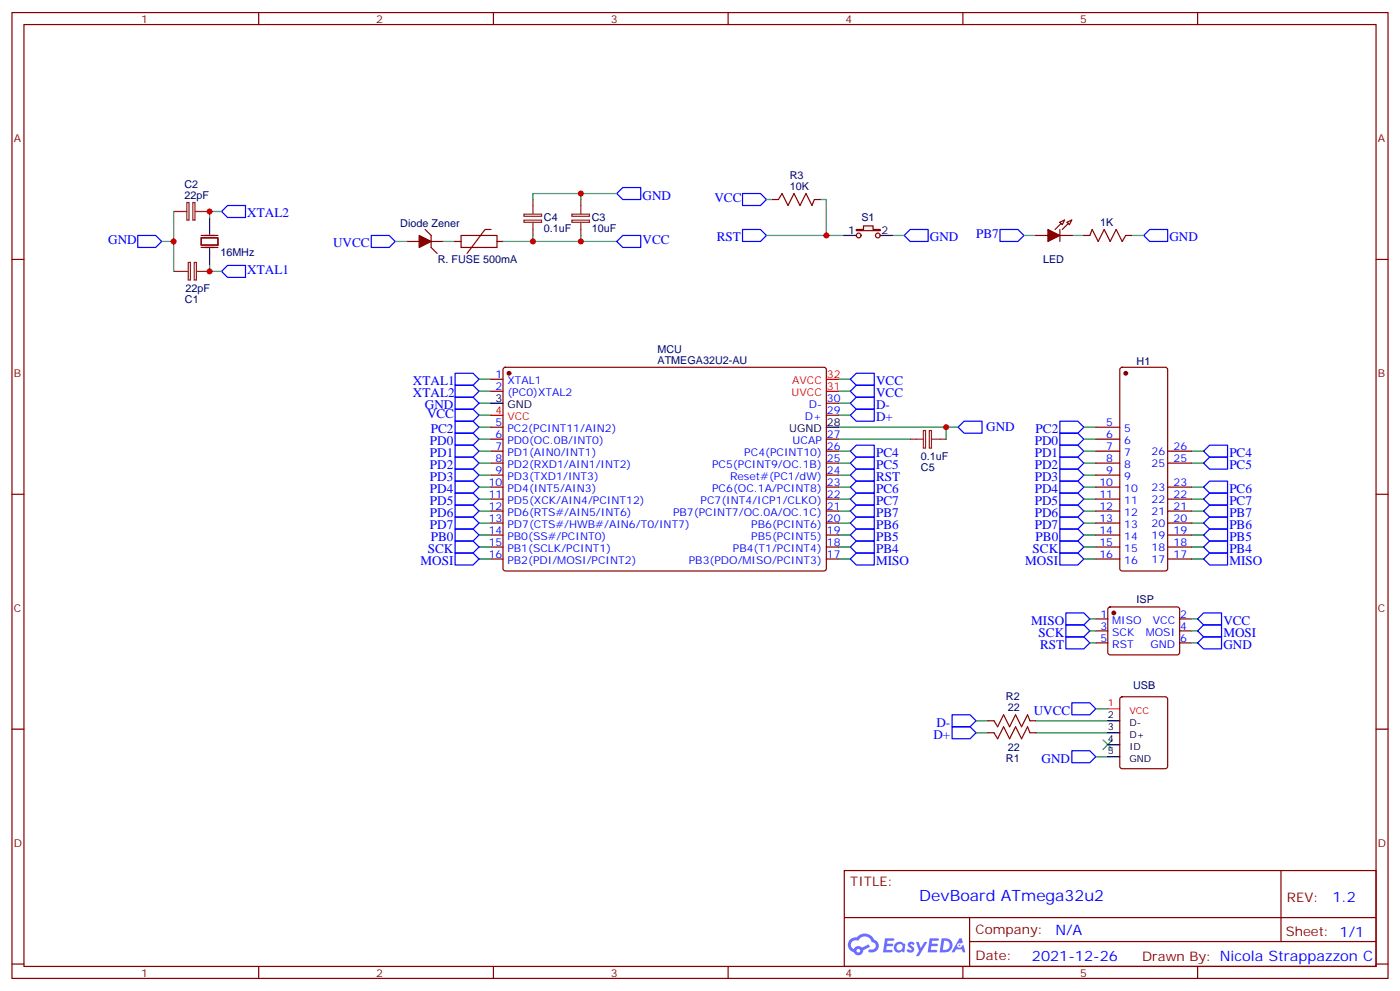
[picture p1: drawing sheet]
<svg xmlns="http://www.w3.org/2000/svg" width="412mm" height="292mm" viewBox="0 0 412 292" stroke-linecap="round" stroke-linejoin="round" font-family="sans-serif">
<g fill="none" stroke="#870000" stroke-width=".35">
<path d="M3.5 3.7h405.4v284.3h-405.4zM7.1 7.2h398.2v277.3h-398.2zM76.2 3.7v3.5M145.3 3.7v3.5M214.5 3.7v3.5M283.6 3.7v3.5M352.8 3.7v3.5M3.5 76.4h3.6M405.3 76.4h3.6M3.5 145.5h3.6M405.3 145.5h3.6M3.5 214.7h3.6"/>
<path d="M405.3 214.7h3.6M248.7 256.3h156.6v28.2h-156.6zM377.3 256.3v20.9M248.7 270.1h156.5M285.6 277.2h119.6M285.6 270.1v14.2M3.5 283.8h3.6M76.2 284.5v3.5M145.3 284.5v3.5M214.5 284.5v3.5M283.6 284.5v3.5M352.8 284.5v3.5"/>
<path d="M405.3 283.8h3.6"/>
</g>
<g fill="#5487ff">
<path d="M267.7 277.5a1.22 1.22 0 0 1 1.7 .2l-.4 .6a.47 .47 0 0 0-.3-.4 .47 .47 0 0 0-.5 .2l.1 .2a1.14 1.14 0 0 1 .8 1.8 1.14 1.14 0 0 1-1.9 0l-.2-.2 .5-.6 .7 .5a.29 .29 0 0 0 .3-.3 .29 .29 0 0 0-.2-.3 1.04 1.04 0 0 1-.6-1.7z"/>
<path d="M260.7 276.2h2.4l.3 .2-.2 .5-1.8 .1-.1 .8h1.5l.3 .4-.3 .4h-1.6l-.2 1.1h1.7l.2 .3-.2 .3-2.6 .1z"/>
<path d="M273.8 276.2h2.4l.3 .2-.1 .5-1.8 .1-.2 .8h1.6l.3 .4-.4 .4-1.6-.1-.1 1.1 1.7 .1 .2 .3-.2 .3-2.6 .1z"/>
<path d="M282.6 276.2h.7l.3 1.3-.6 .3a.69 .69 0 0 0-1 .3 .69 .69 0 0 0 .4 .9 .69 .69 0 0 0 .9-.6l.5-.2 .6 2.2h-.8l-.2-.9h-1.8l-.5 .9h-.8z"/>
<path d="M269.8 277.3h.8l.6 1.8 1.1-1.8h.9l-2.6 4.2h-.8l.9-1.5z"/>
<path d="M277.4 276.2l-.6 4.2h1.3a2.11 2.11 0 0 0 2.5-2.1 2.11 2.11 0 0 0-2.5-2.1zM278.1 277a1.39 1.39 0 0 1 1.7 1.4 1.39 1.39 0 0 1-1.8 1.2h-.3z"/>
<path d="M263.7 277.8a1.54 1.54 0 0 0-.1 2.2 1.54 1.54 0 0 0 2.2 .1l.6 .3 .3-2.3-.2-.3h-.4a1.49 1.49 0 0 0-2.4 0zM264 278.8a.94 .94 0 0 1 1.8 0 .94 .94 0 0 1-1.8 0z"/>
<path d="M250.4 276.6a2.18 2.18 0 0 0 1.1 3.7 1.44 1.44 0 0 0 1.6 .9 1.44 1.44 0 0 0 1.2-1.4l2-1.1-.5-.7-1.9 1a1.47 1.47 0 0 0-2.4 .4 1.39 1.39 0 0 1-.7-1.9 1.39 1.39 0 0 1 2-.5 2.12 2.12 0 0 1 2.2-1.3 2.12 2.12 0 0 1 1.9 1.7 1.14 1.14 0 0 1 1.1 1.4 1.14 1.14 0 0 1-1.7 .7 .43 .43 0 0 0-.5 .4 .43 .43 0 0 0 .4 .5 1.98 1.98 0 0 0 2.5-1.2 1.98 1.98 0 0 0-1.2-2.6 3.1 3.1 0 0 0-5.3-.6l-.9 .1zM252.3 279.9a.55 .55 0 0 1 1.1 0 .55 .55 0 0 1-1.1 0z"/>
<circle cx="282.6" cy="278.3" r=".26"/>
</g>
<g fill="none" stroke="#008700" stroke-width=".35">
<path d="M171.1 57h-14.1v1.7M181.7 57h-10.6v1.7M225.8 58.7h1.7M241.7 58.7h1.7v10.6M116.4 71.1h3.5M130.5 71.1h3.6M157 69.3v1.8h14.1M171.1 69.3v1.8h10.6M225.8 69.3h22.9M262.8 69.3h3.5M301.6 69.3h3.6M315.7 69.3h3.6"/>
<path d="M333.4 69.3h3.5M141.1 118.7h3.5M141.1 111.7h3.5M141.1 115.2h3.5M246.9 118.7h3.6M246.9 111.7h3.6M141.1 139.9h3.5M141.1 132.8h3.5M141.1 136.3h3.5M141.1 125.8h3.5M141.1 129.3h3.5M246.9 139.9h3.6"/>
<path d="M246.9 132.8h3.6M246.9 136.3h3.6M246.9 122.2h3.6M319.3 139.9h3.5M319.3 132.8h3.5M319.3 136.3h3.5M319.3 125.8h3.5M319.3 129.3h3.5M351 132.8h3.5M351 136.3h3.5M141.1 157.5h3.5M141.1 154h3.5"/>
<path d="M141.1 150.5h3.5M141.1 146.9h3.5M141.1 143.4h3.5M246.9 157.5h3.6M246.9 154h3.6M246.9 150.5h3.6M246.9 146.9h3.6M246.9 143.4h3.6M319.3 157.5h3.5M319.3 154h3.5M319.3 150.5h3.5M319.3 146.9h3.5"/>
<path d="M319.3 143.4h3.5M351 157.5h3.5M351 154h3.5M351 150.5h3.5M351 146.9h3.5M351 143.4h3.5M141.1 164.6h3.5M141.1 161h3.5M246.9 164.6h3.6M246.9 161h3.6M319.3 164.6h3.5M319.3 161h3.5"/>
<path d="M351 164.6h3.5M351 161h3.5M321 189.3h1.8M321 185.7h1.8M321 182.2h1.8M351 189.3h1.8M351 185.7h1.8M351 182.2h1.8M287.5 215.7h3.5M287.5 212.2h3.5M305.2 215.7h21.1M305.2 212.2h21.1"/>
<path d="M322.8 222.8h3.5"/>
</g>
<g fill="none" stroke="#00f" stroke-width=".35">
<path d="M183.4 55.2h5.3v3.5h-5.3l-1.7-1.7zM218.7 57h5.3l1.8 1.7-1.8 1.8h-5.3zM40.6 69.3h5.3l1.7 1.8-1.7 1.7h-5.3zM65.3 79.9l1.7-1.8h5.3v3.6h-5.3zM67 60.5h5.3v3.5h-5.3l-1.7-1.7zM109.4 69.3h5.3l1.7 1.8-1.7 1.7h-5.3zM183.4 69.3h5.3v3.5h-5.3l-1.7-1.7zM218.7 67.6h5.3l1.8 1.7-1.8 1.8h-5.3zM268.1 67.6h5.3v3.5h-5.3l-1.8-1.8zM294.6 67.6h5.3l1.7 1.7-1.7 1.8h-5.3zM338.7 67.6h5.3v3.5h-5.3l-1.8-1.8zM134.1 116.9h5.2l1.8 1.8-1.8 1.8h-5.2z"/>
<path d="M134.1 109.9h5.2l1.8 1.8-1.8 1.7h-5.2zM134.1 113.4h5.2l1.8 1.8-1.8 1.7h-5.2zM252.2 116.9h5.3v3.6h-5.3l-1.7-1.8zM252.2 109.9h5.3v3.5h-5.3l-1.7-1.7zM134.1 124h5.2l1.8 1.8-1.8 1.7h-5.2zM134.1 127.5h5.2l1.8 1.8-1.8 1.8h-5.2zM134.1 131.1h5.2l1.8 1.7-1.8 1.8h-5.2zM134.1 134.6h5.2l1.8 1.7-1.8 1.8h-5.2zM134.1 138.1h5.2l1.8 1.8-1.8 1.7h-5.2zM252.2 138.1h5.3v3.5h-5.3l-1.7-1.7zM252.2 120.5h5.3v3.5h-5.3l-1.7-1.8zM252.2 131.1h5.3v3.5h-5.3l-1.7-1.8z"/>
<path d="M252.2 134.6h5.3v3.5h-5.3l-1.7-1.8zM284 124h5.3v3.5h-5.3l-1.8-1.7zM312.2 138.1h5.3l1.8 1.8-1.8 1.7h-5.3zM312.2 134.6h5.3l1.8 1.7-1.8 1.8h-5.3zM312.2 131.1h5.3l1.8 1.7-1.8 1.8h-5.3zM312.2 127.5h5.3l1.8 1.8-1.8 1.8h-5.3zM312.2 124h5.3l1.8 1.8-1.8 1.7h-5.3zM354.5 136.3l1.8-1.7h5.3v3.5h-5.3zM356.3 131.1h5.3v3.5h-5.3l-1.8-1.8zM134.1 159.3h5.2l1.8 1.7-1.8 1.8h-5.2zM134.1 141.6h5.2l1.8 1.8-1.8 1.8h-5.2zM134.1 145.2h5.2l1.8 1.7-1.8 1.8h-5.2z"/>
<path d="M134.1 148.7h5.2l1.8 1.8-1.8 1.7h-5.2zM134.1 152.2h5.2l1.8 1.8-1.8 1.8h-5.2zM134.1 155.8h5.2l1.8 1.7-1.8 1.8h-5.2zM252.2 141.6h5.3v3.6h-5.3l-1.7-1.8zM252.2 145.2h5.3v3.5h-5.3l-1.7-1.8zM252.2 148.7h5.3v3.5h-5.3l-1.7-1.7zM252.2 152.2h5.3v3.6h-5.3l-1.7-1.8zM252.2 155.8h5.3v3.5h-5.3l-1.7-1.8zM252.2 159.3h5.3v3.5h-5.3l-1.7-1.8zM312.2 159.3h5.3l1.8 1.7-1.8 1.8h-5.3zM312.2 155.8h5.3l1.8 1.7-1.8 1.8h-5.3zM312.2 152.2h5.3l1.8 1.8-1.8 1.8h-5.3z"/>
<path d="M312.2 148.7h5.3l1.8 1.8-1.8 1.7h-5.3zM312.2 145.2h5.3l1.8 1.7-1.8 1.8h-5.3zM312.2 141.6h5.3l1.8 1.8-1.8 1.8h-5.3zM354.5 146.9l1.8-1.7h5.3v3.5h-5.3zM354.5 154l1.8-1.8h5.3v3.6h-5.3zM356.3 141.6h5.3v3.6h-5.3l-1.8-1.8zM356.3 148.7h5.3v3.5h-5.3l-1.8-1.7zM356.3 155.8h5.3v3.5h-5.3l-1.8-1.8zM134.1 162.8h5.2l1.8 1.8-1.8 1.7h-5.2zM252.2 162.8h5.3v3.5h-5.3l-1.7-1.7zM312.2 162.8h5.3l1.8 1.8-1.8 1.7h-5.3zM354.5 161l1.8-1.7h5.3v3.5h-5.3z"/>
<path d="M356.3 162.8h5.3v3.5h-5.3l-1.8-1.7zM314 187.5h5.3l1.7 1.8-1.7 1.7h-5.3zM314 184h5.3l1.7 1.7-1.7 1.8h-5.3zM314 180.4h5.3l1.7 1.8-1.7 1.8h-5.3zM354.5 180.4h5.3v3.6h-5.3l-1.7-1.8zM354.5 184h5.3v3.5h-5.3l-1.7-1.8zM354.5 187.5h5.3v3.5h-5.3l-1.7-1.7zM280.5 210.4h5.3l1.7 1.8-1.7 1.8h-5.3zM280.5 214h5.3l1.7 1.7-1.7 1.8h-5.3zM315.7 206.9h5.3l1.8 1.8-1.8 1.7h-5.3zM315.7 221h5.3l1.8 1.8-1.8 1.7h-5.3z"/>
</g>
<g fill="none" stroke="#870000" stroke-width=".35">
<path d="M227.5 58.7h1.8l1.1-1.7 1.7 3.5 1.8-3.5 1.8 3.5 1.7-3.5 1.8 3.5 .7-1.8h1.8M59.3 70h4.9v2.1h-4.9zM59.3 69.3h4.9M59.3 72.8h4.9M119.9 71.1h10.6M125.2 67.6l1.8 1.7v3.5l1.8 1.8M134.1 71.1h1.7M135.8 69.3h10.6v3.5h-10.6zM144.6 67.6h-1.7l-5.3 7M146.4 71.1h1.8M305.2 69.3h10.5M312.2 65.4l1.4-.7-.7 1.4z"/>
<path d="M312.2 67.6v3.5M312.6 65.8l-1.8 1.8M314.3 65.4l1.4-.7-.7 1.4zM314.7 65.8l-1.8 1.8M319.3 69.3h1.7l.7-1.7 1.8 3.5 1.8-3.5 1.7 3.5 1.8-3.5 1.8 3.5 1-1.8h1.8M330.1 108.3l.5-.2h12.7l.6 .5 .1 58.8-.3 .5-.4 .2h-12.7l-.5-.2-.3-.5v-58.6zM322.8 125.8h7M322.8 129.3h7M322.8 132.8h7M322.8 136.3h7M322.8 139.9h7M344 132.8h7"/>
<path d="M344 136.3h7M322.8 143.4h7M322.8 146.9h7M322.8 150.5h7M322.8 154h7M322.8 157.5h7M344 143.4h7M344 146.9h7M344 150.5h7M344 154h7M344 157.5h7M322.8 161h7"/>
<path d="M322.8 164.6h7M326.6 178.9l.4-.2h20.1l.4 .7-.1 13-.6 .4-20-.1-.5-.6v-12.7zM344 161h7M344 164.6h7M322.8 182.2h3.5M322.8 185.7h3.5M322.8 189.3h3.5M347.5 182.2h3.5M347.5 185.7h3.5M347.5 189.3h3.5M291 215.7h1.8l1.1 1.8 1.7-3.5 1.8 3.5 1.8-3.5 1.7 3.5 1.8-3.5 .7 1.7h1.8M291 212.2h1.8l1.1 1.8 1.7-3.6 1.8 3.6 1.8-3.6 1.7 3.6 1.8-3.6 .7 1.8h1.8"/>
<circle cx="252.9" cy="69.3" r=".71"/>
<circle cx="258.6" cy="69.3" r=".71"/>
</g>
<g fill="#870000" stroke="#870000" stroke-width=".35">
<path d="M123.5 69.3l3.5 1.8-3.5 1.7z"/>
<path d="M308.7 67.6l3.5 1.7-3.5 1.8z"/>
<circle cx="328.1" cy="180.4" r=".53"/>
<circle cx="331.6" cy="109.9" r=".53"/>
</g>
<path d="M324.9 217.8l2.8 2.9M327.7 217.8l-2.8 2.9" fill="none" stroke="#3c3" stroke-width=".35"/>
<g fill="none" stroke="#8c2424" stroke-width=".35">
<path d="M55 59.6h.7v5.2h-.7zM56.8 59.6h.6v5.2h-.6zM157 58.7v4.3M171.1 58.7v4.3M51.2 62.3h3.8M51.2 79.9h4.2M55.5 77.3h.6v5.1h-.6zM57.2 77.3h.7v5.1h-.7zM57.5 62.3h4.2M57.9 79.9h3.8M154.3 64.8h5.2v.6h-5.2zM154.3 63h5.2v.7h-5.2z"/>
<path d="M157 65.4v3.9M168.5 64.8h5.1v.6h-5.1zM168.5 63h5.1v.7h-5.1zM171.1 65.4v3.9"/>
</g>
<path d="M61.7 64v5M61.7 73.2v4.9M259.3 69.3h3.5" fill="none" stroke="#000" stroke-width=".35"/>
<path d="M252.2 67.6h2.2v-1.1h2.8v1.1h2.1v.3h-7.1z" fill="#f0f0f0" stroke="#870000" stroke-width=".35"/>
<path d="M248.7 69.3h3.5M144.6 118.7h3.6M243.4 125.8h3.5M326.3 212.2h3.5M326.3 215.7h3.5M326.3 219.3h3.5M326.3 222.8h3.5" fill="none" stroke="#000" stroke-width=".35"/>
<path d="M47.6 71.1h3.6M51.2 62.3v17.6M61.7 78.1v1.8h3.6M65.3 62.3h-3.6v1.7M148.2 71.1h8.8M246.9 115.2h3.6M141.1 122.2h3.5M246.9 125.8h35.3M246.9 129.3h21.2M278.7 125.8v3.5M322.8 208.7h3.5" fill="none" stroke="#008700" stroke-width=".35"/>
<path d="M252.2 113.4h5.3v3.5h-5.3l-1.7-1.7zM134.1 120.5h5.2l1.8 1.7-1.8 1.8h-5.2z" fill="none" stroke="#00f" stroke-width=".35"/>
<path d="M268.1 129.3h3.9M272 126.8h.6v5.1h-.6zM273.8 126.8h.6v5.1h-.6zM274.5 129.3h4.2" fill="none" stroke="#8c2424" stroke-width=".35"/>
<g fill="none" stroke="#870000" stroke-width=".35">
<path d="M144.6 111.7h3.6M144.6 115.2h3.6M148.4 108.3l.5-.2 94.1 .1 .4 .6v58.9l-.7 .4-94.1-.1-.4-.6v-58.6zM243.4 118.7h3.5M144.6 125.8h3.6M144.6 129.3h3.6M144.6 132.8h3.6M144.6 136.3h3.6M144.6 139.9h3.6M243.4 129.3h3.5M243.4 132.8h3.5M243.4 136.3h3.5"/>
<path d="M243.4 139.9h3.5M243.4 122.2h3.5M144.6 143.4h3.6M144.6 146.9h3.6M144.6 150.5h3.6M144.6 154h3.6M144.6 157.5h3.6M243.4 143.4h3.5M243.4 146.9h3.5M243.4 150.5h3.5M243.4 154h3.5M243.4 157.5h3.5"/>
<path d="M144.6 161h3.6M144.6 164.6h3.6M243.4 161h3.5M243.4 164.6h3.5M330.1 205.3l.5-.2h12.7l.6 .5 .1 20-.5 .7h-12.9l-.7-.5-.1-20z"/>
</g>
<path d="M243.4 115.2h3.5M243.4 111.7h3.5M144.6 122.2h3.6M326.3 208.7h3.5" fill="none" stroke="#f00" stroke-width=".35"/>
<circle cx="149.9" cy="109.9" r=".53" fill="#870000" stroke="#870000" stroke-width=".35"/>
<g fill="#c00">
<circle cx="171.1" cy="71.1" r=".88"/>
<circle cx="243.4" cy="69.3" r=".88"/>
<circle cx="61.7" cy="79.9" r=".88"/>
<circle cx="61.7" cy="62.3" r=".88"/>
<circle cx="51.2" cy="71.1" r=".88"/>
<circle cx="278.7" cy="125.8" r=".88"/>
<circle cx="171.1" cy="57" r=".88"/>
<circle cx="157" cy="71.1" r=".88"/>
</g>
<text font-size="4.6" fill="#00f" x="270.8" y="265.3">DevBoard ATmega32u2</text>
<g font-size="4.2" fill="#00f">
<text x="392.5" y="265.6">1.2</text>
<text x="310.9" y="275.1">N/A</text>
<text x="304" y="282.9">2021-12-26</text>
</g>
<g font-size="3.9" fill="#00f">
<text x="189.3" y="58.7">GND</text>
<text x="210.5" y="59.5">VCC</text>
<text x="72.8" y="64">XTAL2</text>
<text x="31.9" y="71.8">GND</text>
<text x="189.3" y="71.8">VCC</text>
<text x="211.1" y="71.1">RST</text>
<text x="273.9" y="71.1">GND</text>
<text x="287.6" y="70">PB7</text>
<text x="344.5" y="71.1">GND</text>
<text x="98.1" y="72.8">UVCC</text>
<text x="72.9" y="80.6">XTAL1</text>
<text x="121.7" y="113.4">XTAL1</text>
<text x="258.1" y="113.4">VCC</text>
<text x="121.7" y="116.9">XTAL2</text>
<text x="258.1" y="116.9">VCC</text>
<text x="125.1" y="120.5">GND</text>
<text x="125.8" y="123">VCC</text>
<text x="258.1" y="120.5">D-</text>
<text x="258.1" y="124">D+</text>
<text x="126.7" y="131.1">PD0</text>
<text x="126.9" y="127.5">PC2</text>
<text x="290.5" y="127">GND</text>
<text x="304.8" y="131.1">PD0</text>
<text x="305" y="127.5">PC2</text>
<text x="126.7" y="134.6">PD1</text>
<text x="258.1" y="134.6">PC4</text>
<text x="304.8" y="134.6">PD1</text>
<text x="362.1" y="134.6">PC4</text>
<text x="126.7" y="138.1">PD2</text>
<text x="126.7" y="141.6">PD3</text>
<text x="258.1" y="141.6">RST</text>
<text x="258.1" y="138.1">PC5</text>
<text x="304.8" y="141.6">PD3</text>
<text x="304.8" y="138.1">PD2</text>
<text x="362.1" y="138.1">PC5</text>
<text x="126.7" y="145.2">PD4</text>
<text x="126.7" y="148.7">PD5</text>
<text x="258.1" y="145.2">PC6</text>
<text x="258.1" y="148.7">PC7</text>
<text x="304.8" y="148.7">PD5</text>
<text x="304.8" y="145.2">PD4</text>
<text x="362.1" y="145.2">PC6</text>
<text x="362.1" y="148.7">PC7</text>
<text x="126.7" y="152.2">PD6</text>
<text x="126.7" y="155.8">PD7</text>
<text x="258.1" y="152.2">PB7</text>
<text x="258.1" y="155.8">PB6</text>
<text x="304.8" y="155.8">PD7</text>
<text x="304.8" y="152.2">PD6</text>
<text x="362.1" y="152.2">PB7</text>
<text x="362.1" y="155.8">PB6</text>
<text x="126.9" y="159.3">PB0</text>
<text x="258.1" y="159.3">PB5</text>
<text x="305" y="159.3">PB0</text>
<text x="362.1" y="159.3">PB5</text>
<text x="123.9" y="166.3">MOSI</text>
<text x="126" y="162.8">SCK</text>
<text x="258.1" y="166.3">MISO</text>
<text x="258.1" y="162.8">PB4</text>
<text x="302" y="166.3">MOSI</text>
<text x="304.2" y="162.8">SCK</text>
<text x="362.1" y="166.3">MISO</text>
<text x="362.1" y="162.8">PB4</text>
<text x="303.8" y="184">MISO</text>
<text x="360.4" y="184">VCC</text>
<text x="306" y="187.5">SCK</text>
<text x="306.4" y="191">RST</text>
<text x="360.4" y="187.5">MOSI</text>
<text x="360.4" y="191">GND</text>
<text x="275.9" y="214">D-</text>
<text x="304.5" y="210.4">UVCC</text>
<text x="275" y="217.5">D+</text>
<text x="306.8" y="224.5">GND</text>
</g>
<g font-size="3.9" fill="#800">
<text x="250.5" y="260.9">TITLE:</text>
<text x="379.1" y="265.6">REV:</text>
<text x="287.4" y="275.1">Company:</text>
<text x="378.7" y="275.7">Sheet: 1/1</text>
<text x="287.4" y="282.8">Date:</text>
<text x="336.4" y="282.8">Drawn By: Nicola Strappazzon C</text>
</g>
<g font-size="3.2" fill="#800">
<text x="41.6" y="6.7">1</text>
<text x="110.8" y="6.7">2</text>
<text x="179.9" y="6.7">3</text>
<text x="249.1" y="6.7">4</text>
<text x="318.2" y="6.7">5</text>
<text x="4.1" y="41.8">A</text>
<text x="405.9" y="41.8">A</text>
<text x="4.1" y="110.9">B</text>
<text x="405.9" y="110.9">B</text>
<text x="4.1" y="180.1">C</text>
<text x="405.9" y="180.1">C</text>
<text x="4.1" y="249.2">D</text>
<text x="405.9" y="249.2">D</text>
<text x="41.6" y="287.5">1</text>
<text x="110.8" y="287.5">2</text>
<text x="179.9" y="287.5">3</text>
<text x="249.1" y="287.5">4</text>
<text x="318.2" y="287.5">5</text>
</g>
<g font-size="3.2" fill="#000080">
<text x="232.7" y="52.7">R3</text>
<text x="54.3" y="58.6">22pF</text>
<text x="54.3" y="55.5">C2</text>
<text x="232.7" y="55.9">10K</text>
<text x="160.2" y="65.2">C4</text>
<text x="174.3" y="65.2">C3</text>
<text x="253.7" y="65.2">S1</text>
<text x="117.9" y="66.9">Diode Zener</text>
<text x="160.2" y="68.3">0.1uF</text>
<text x="174.3" y="68.3">10uF</text>
<text x="324" y="66.5">1K</text>
<text x="64.9" y="75.3">16MHz</text>
<text x="128.9" y="77.5">R. FUSE 500mA</text>
<text x="307.2" y="77.5">LED</text>
<text x="54.5" y="89.1">C1</text>
<text x="54.6" y="86">22pF</text>
<text x="193.7" y="107.1">ATMEGA32U2-AU</text>
<text x="193.7" y="103.8">MCU</text>
<text x="334.8" y="107.5">H1</text>
<text x="271.3" y="135.5">0.1uF</text>
<text x="271.3" y="138.6">C5</text>
<text x="334.8" y="177.4">ISP</text>
<text x="333.8" y="202.8">USB</text>
<text x="296.3" y="206.2">R2</text>
<text x="296.8" y="209.4">22</text>
<text x="296.8" y="221">22</text>
<text x="296.3" y="224.2">R1</text>
</g>
<g font-size="3.2">
<text x="249.9" y="69">1</text>
<text x="259.6" y="69">2</text>
<text x="146" y="118.4">3</text>
<text x="149.5" y="120.1">GND</text>
<text x="243.6" y="125.4">28</text>
<text x="232.5" y="127.2">UGND</text>
</g>
<g font-size="3.2" fill="#00f">
<text x="146" y="111.3">1</text>
<text x="149.5" y="113.1">XTAL1</text>
<text x="146" y="114.8">2</text>
<text x="149.5" y="116.6">(PC0)XTAL2</text>
<text x="243.6" y="118.4">30</text>
<text x="146" y="125.4">5</text>
<text x="237.1" y="123.6">D+</text>
<text x="238.2" y="120.1">D-</text>
<text x="243.6" y="121.9">29</text>
<text x="325.9" y="125.4">5</text>
<text x="146" y="128.9">6</text>
<text x="149.5" y="127.2">PC2(PCINT11/AIN2)</text>
<text x="149.5" y="130.7">PD0(OC.0B/INT0)</text>
<text x="233.5" y="130.7">UCAP</text>
<text x="243.6" y="128.9">27</text>
<text x="325.9" y="128.9">6</text>
<text x="331.2" y="127.2">5</text>
<text x="331.2" y="130.7">6</text>
<text x="146" y="132.5">7</text>
<text x="146" y="136">8</text>
<text x="149.5" y="134.2">PD1(AIN0/INT1)</text>
<text x="149.5" y="137.8">PD2(RXD1/AIN1/INT2)</text>
<text x="209.8" y="137.8">PC5(PCINT9/OC.1B)</text>
<text x="219.3" y="134.2">PC4(PCINT10)</text>
<text x="243.6" y="136">25</text>
<text x="243.6" y="132.5">26</text>
<text x="325.9" y="132.5">7</text>
<text x="325.9" y="136">8</text>
<text x="331.2" y="134.2">7</text>
<text x="331.2" y="137.8">8</text>
<text x="339.2" y="137.4">25</text>
<text x="339.2" y="133.9">26</text>
<text x="345.7" y="136">25</text>
<text x="345.7" y="132.5">26</text>
<text x="144" y="143.1">10</text>
<text x="146" y="139.5">9</text>
<text x="149.5" y="141.3">PD3(TXD1/INT3)</text>
<text x="215" y="141.3">Reset#(PC1/dW)</text>
<text x="243.6" y="143.1">23</text>
<text x="243.6" y="139.5">24</text>
<text x="323.9" y="143.1">10</text>
<text x="325.9" y="139.5">9</text>
<text x="331.2" y="141.3">9</text>
<text x="345.7" y="143.1">23</text>
<text x="144" y="146.6">11</text>
<text x="149.5" y="144.8">PD4(INT5/AIN3)</text>
<text x="149.5" y="148.3">PD5(XCK/AIN4/PCINT12)</text>
<text x="206.4" y="148.3">PC7(INT4/ICP1/CLKO)</text>
<text x="209.8" y="144.8">PC6(OC.1A/PCINT8)</text>
<text x="243.6" y="146.6">22</text>
<text x="323.9" y="146.6">11</text>
<text x="331.2" y="144.8">10</text>
<text x="331.2" y="148.3">11</text>
<text x="339.2" y="148">22</text>
<text x="339.2" y="144.5">23</text>
<text x="345.7" y="146.6">22</text>
<text x="144" y="150.1">12</text>
<text x="144" y="153.6">13</text>
<text x="149.5" y="151.9">PD6(RTS#/AIN5/INT6)</text>
<text x="149.5" y="155.4">PD7(CTS#/HWB#/AIN6/T0/INT7)</text>
<text x="198.3" y="151.9">PB7(PCINT7/OC.0A/OC.1C)</text>
<text x="221.3" y="155.4">PB6(PCINT6)</text>
<text x="243.6" y="153.6">20</text>
<text x="243.6" y="150.1">21</text>
<text x="323.9" y="150.1">12</text>
<text x="323.9" y="153.6">13</text>
<text x="331.2" y="151.9">12</text>
<text x="331.2" y="155.4">13</text>
<text x="339.2" y="155">20</text>
<text x="339.2" y="151.5">21</text>
<text x="345.7" y="153.6">20</text>
<text x="345.7" y="150.1">21</text>
<text x="144" y="157.2">14</text>
<text x="144" y="160.7">15</text>
<text x="149.5" y="158.9">PB0(SS#/PCINT0)</text>
<text x="221.3" y="158.9">PB5(PCINT5)</text>
<text x="243.6" y="160.7">18</text>
<text x="243.6" y="157.2">19</text>
<text x="323.9" y="157.2">14</text>
<text x="323.9" y="160.7">15</text>
<text x="331.2" y="158.9">14</text>
<text x="339.2" y="158.6">19</text>
<text x="345.7" y="160.7">18</text>
<text x="345.7" y="157.2">19</text>
<text x="144" y="164.2">16</text>
<text x="149.5" y="162.5">PB1(SCLK/PCINT1)</text>
<text x="149.5" y="166">PB2(PDI/MOSI/PCINT2)</text>
<text x="202.9" y="166">PB3(PDO/MISO/PCINT3)</text>
<text x="215.9" y="162.5">PB4(T1/PCINT4)</text>
<text x="243.6" y="164.2">17</text>
<text x="323.9" y="164.2">16</text>
<text x="331.2" y="162.5">15</text>
<text x="331.2" y="166">16</text>
<text x="339.2" y="165.6">17</text>
<text x="339.2" y="162.1">18</text>
<text x="345.7" y="164.2">17</text>
<text x="324.1" y="181.9">1</text>
<text x="324.1" y="185.4">3</text>
<text x="327.6" y="183.6">MISO</text>
<text x="339.6" y="183.6">VCC</text>
<text x="347.7" y="185.4">4</text>
<text x="347.7" y="181.9">2</text>
<text x="324.1" y="188.9">5</text>
<text x="327.6" y="187.1">SCK</text>
<text x="327.6" y="190.7">RST</text>
<text x="337.5" y="187.1">MOSI</text>
<text x="338.9" y="190.7">GND</text>
<text x="347.7" y="188.9">6</text>
</g>
<g font-size="3.2" fill="#f00">
<text x="233.3" y="113.1">AVCC</text>
<text x="243.6" y="111.3">32</text>
<text x="233.2" y="116.6">UVCC</text>
<text x="243.6" y="114.8">31</text>
<text x="146" y="121.9">4</text>
<text x="149.5" y="123.6">VCC</text>
</g>
<g font-size="2.8" fill="#f00">
<text x="326.3" y="208">1</text>
<text x="332.7" y="210.1">VCC</text>
</g>
<g font-size="2.8">
<text x="326.3" y="211.5">2</text>
<text x="326.3" y="215">3</text>
<text x="332.7" y="213.6">D-</text>
<text x="326.3" y="218.5">4</text>
<text x="332.7" y="217.1">D+</text>
<text x="332.7" y="220.7">ID</text>
<text x="326.3" y="222.1">5</text>
<text x="332.7" y="224.2">GND</text>
</g>
</svg>
